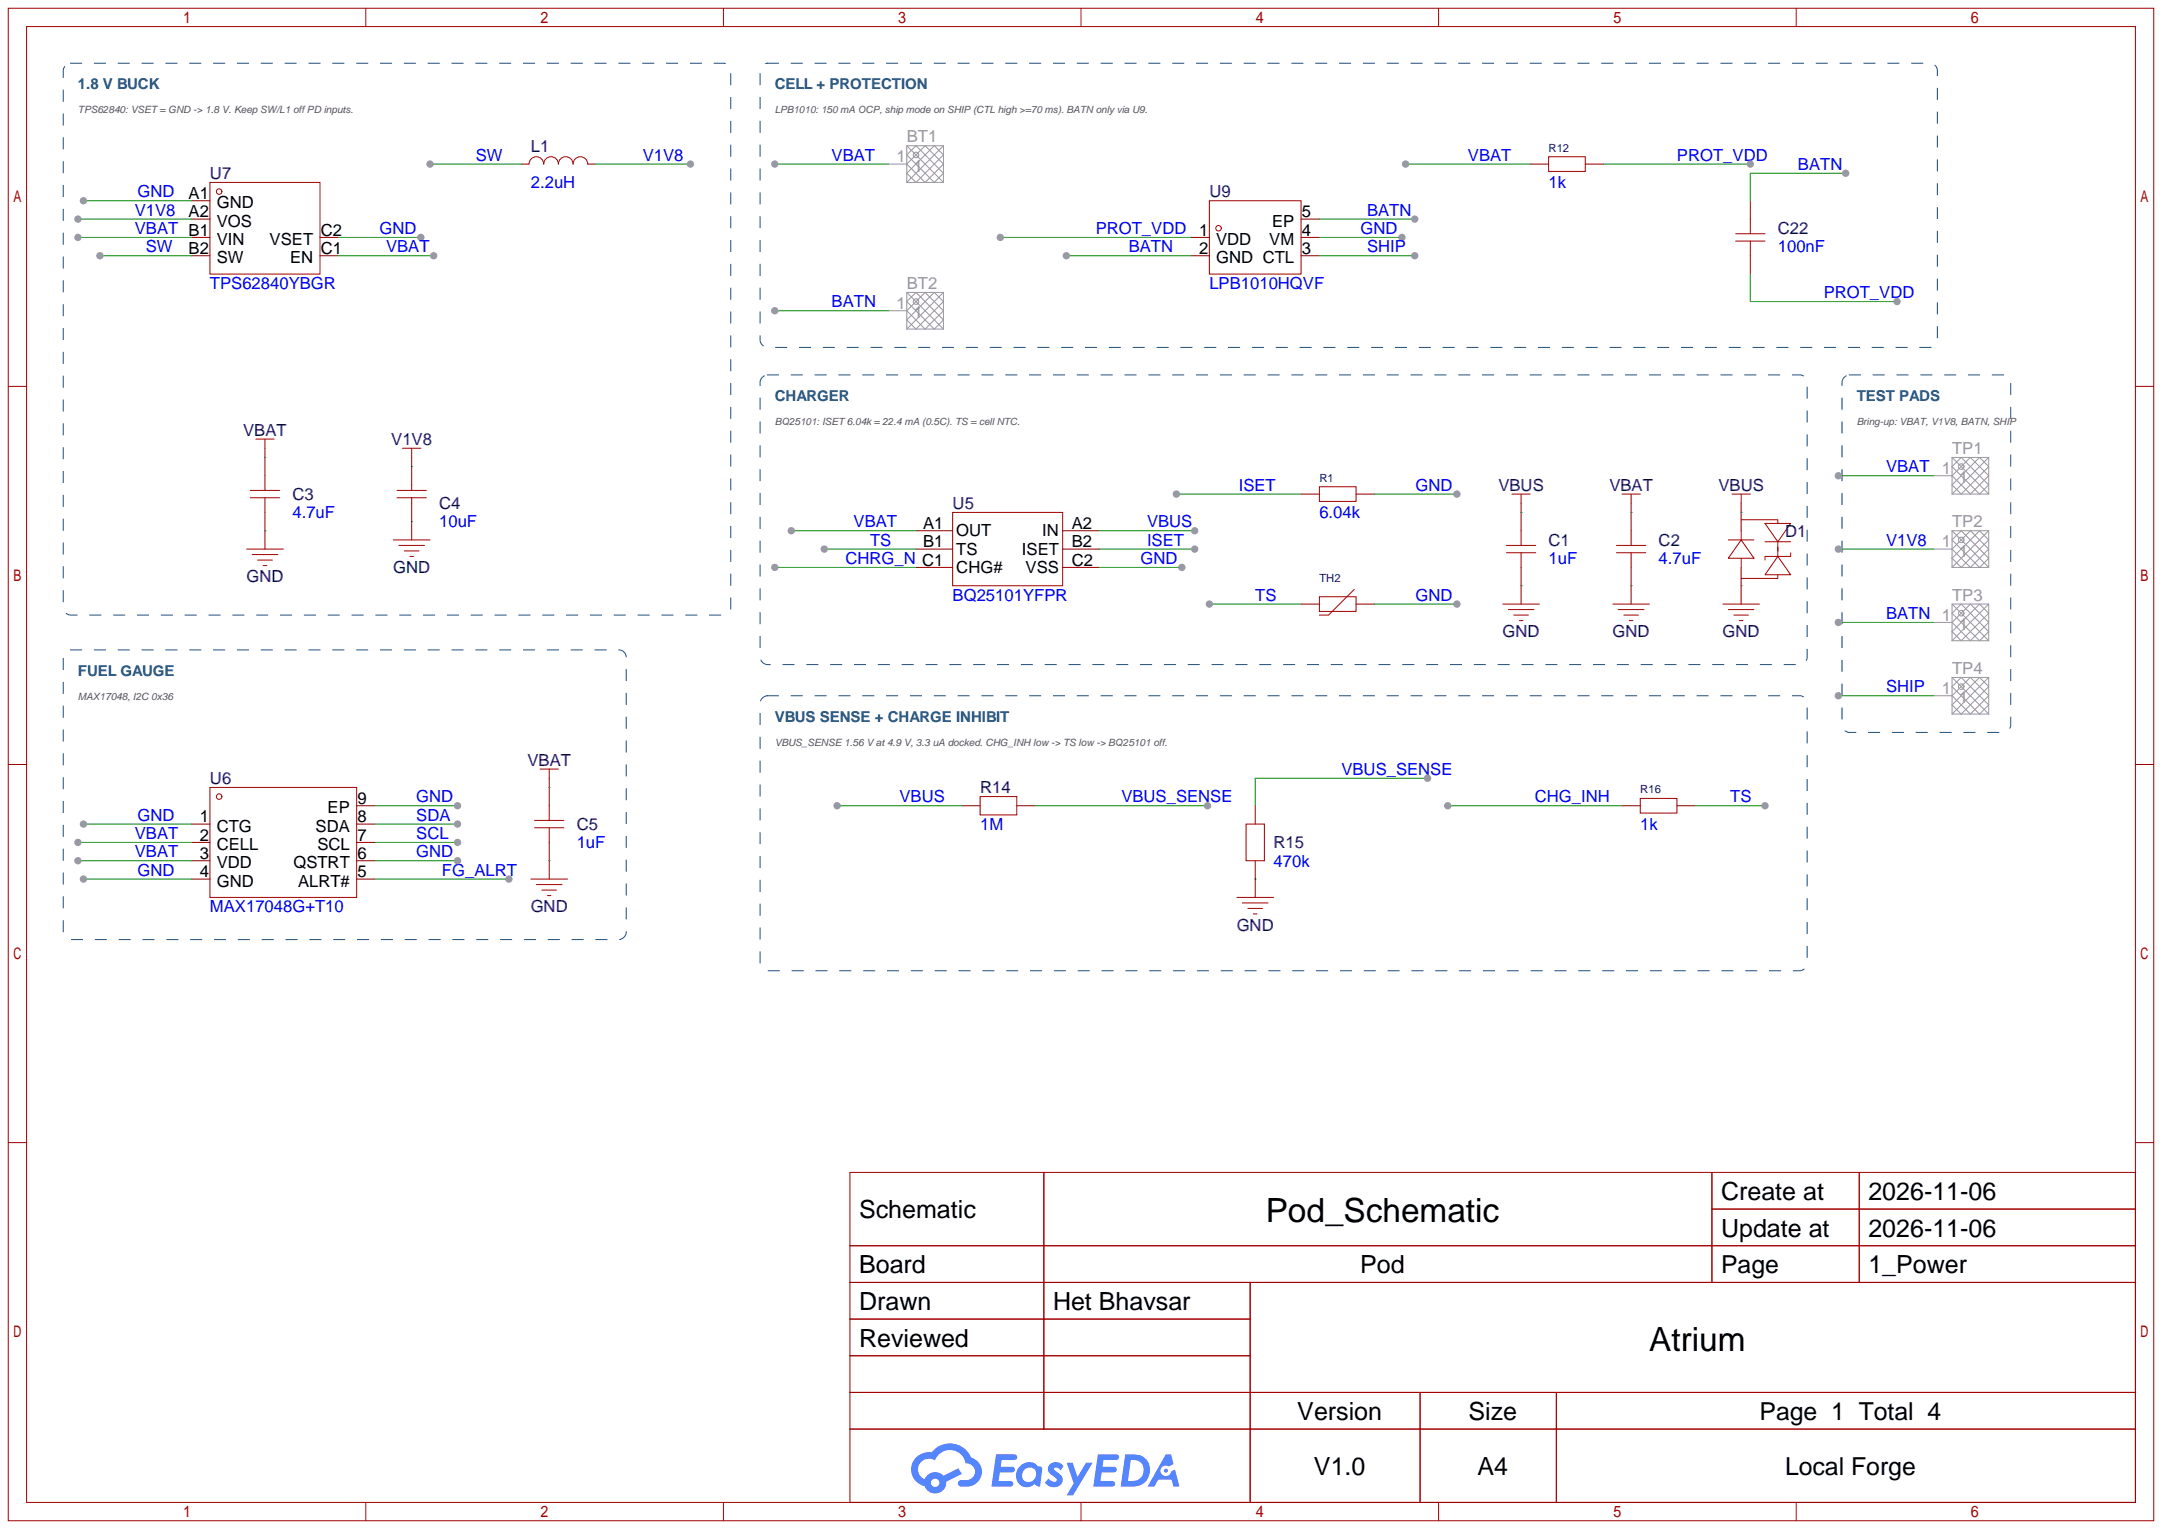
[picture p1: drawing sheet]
<svg xmlns="http://www.w3.org/2000/svg" width="299mm" height="212mm" viewBox="0 0 299 212" stroke-linecap="round" stroke-linejoin="round" font-family="sans-serif">
<g fill="none" stroke="#a10000" stroke-width=".14">
<path d="M1.1 1.1h297.2v209.6h-297.2zM3.7 3.7h292.1v204.5h-292.1zM50.7 1.1v2.6M100.2 1.1v2.6M149.7 1.1v2.6M199.3 1.1v2.6M248.8 1.1v2.6M1.1 53.5h2.6M295.8 53.5h2.5M1.1 105.9h2.6M295.8 105.9h2.5M1.1 158.3h2.6"/>
<path d="M295.8 158.3h2.5M117.7 162.4h178.1v45.8h-178.1zM117.7 172.6h178.1M117.7 177.7h178.1M144.6 162.4v35.6M173.2 177.7v30.5M237.1 162.4v15.3M237.1 167.5h58.7M257.5 162.4v15.3M117.7 182.8h55.5M117.7 192.9h178.1M117.7 187.8h55.5"/>
<path d="M117.7 198h178.1M196.7 192.9v15.3M215.6 192.9v15.3M50.7 208.2v2.5M100.2 208.2v2.5M149.7 208.2v2.5M199.3 208.2v2.5M248.8 208.2v2.5"/>
</g>
<g fill="#5487ff">
<path d="M145.5 202.8a1.3 1.3 0 0 1 1.8 .3l-.4 .6a.54 .54 0 0 0-.9-.2v.1a2.71 2.71 0 0 1 1.2 1.2 1.27 1.27 0 0 1-.9 1.2 1.27 1.27 0 0 1-1.4-.4l-.2-.2 .5-.6a.7 .7 0 0 0 1.2 .3l-.1-.2a2.92 2.92 0 0 1-1.1-1.2 .84 .84 0 0 1 .3-.9z"/>
<path d="M147.7 202.7h.9l.7 1.9 1.1-1.9h.9l-2.7 4.5h-.9l1-1.7z"/>
<path d="M138 201.5h1.6a1.31 1.31 0 0 1 1.2 .2 .4 .4 0 0 1-.3 .6h-1.8l-.1 .9h1.6a.4 .4 0 0 1 .4 .4 .4 .4 0 0 1-.4 .4h-1.7l-.2 1.2h.8a1.23 1.23 0 0 1 1.2 .2 .39 .39 0 0 1-.3 .6h-2.7z"/>
<path d="M152.1 201.5h1.6a1.32 1.32 0 0 1 1.3 .2 .39 .39 0 0 1-.4 .6h-1.7l-.2 .9h1.7a.4 .4 0 0 1 .3 .4 .4 .4 0 0 1-.4 .4h-1.7l-.2 1.2h.8a1.23 1.23 0 0 1 1.2 .2 .39 .39 0 0 1-.3 .6h-2.7z"/>
<path d="M161.5 201.5h.7l.4 1.3-.7 .4a.75 .75 0 0 0-1.1 .3 .75 .75 0 0 0 .5 1 .75 .75 0 0 0 .9-.6l.6-.3 .6 2.4h-.9l-.2-1h-1.9l-.5 1h-.9z"/>
<path d="M155.9 201.5l-.7 4.5a6.3 6.3 0 0 0 2.9-.3 2.26 2.26 0 0 0 1.1-2.8 2.26 2.26 0 0 0-2.6-1.4zM156.6 202.3a1.47 1.47 0 0 1 1.8 1.3 1.47 1.47 0 0 1-1.5 1.6h-.7z"/>
<path d="M141.3 203.1a1.62 1.62 0 0 0-.4 2.1 1.62 1.62 0 0 0 2 .7l.4-.3 .3 .3 .5 .1 .3-2.5-.2-.3h-.2a.57 .57 0 0 1-.6-.4 1.73 1.73 0 0 0-2.1 .3zM141.9 203.6a.95 .95 0 0 1 1.4 0 .95 .95 0 0 1 0 1.3 .96 .96 0 0 1-1.5 .2 .96 .96 0 0 1 .1-1.5z"/>
<path d="M126.9 201.9a2.37 2.37 0 0 0 1.2 4 1.54 1.54 0 0 0 1.7 1 1.54 1.54 0 0 0 1.3-1.6l2.1-1.1-.5-.8-2 1.1a1.57 1.57 0 0 0-2.6 .4 1.5 1.5 0 0 1-.8-2.1 1.5 1.5 0 0 1 2.2-.5 2.23 2.23 0 0 1 2.3-1.4 2.23 2.23 0 0 1 2 1.8 1.16 1.16 0 0 1 1.2 1.1 1.16 1.16 0 0 1-1 1.3h-.7a.47 .47 0 0 0-.6 .3 .47 .47 0 0 0 .4 .6 2.33 2.33 0 0 0 2.9-2.1 2.1 2.1 0 0 0-1.5-2 3.2 3.2 0 0 0-5.4-.7h-.4a2.55 2.55 0 0 0-1.8 .7zM129 205.4a.58 .58 0 0 1 1.1 0 .58 .58 0 0 1-1.1 0z"/>
<circle cx="161.5" cy="203.8" r=".28"/>
</g>
<g fill="none" stroke="#999" stroke-width=".14">
<path d="M123.1 22.7h2.5M125.6 20.2h5.1v5.1h-5.1zM125.6 21.5l1.3-1.3 3.8 3.8-1.3 1.3zM125.6 24l3.8-3.8 1.3 1.3-3.8 3.8zM125.6 20.2l5.1 5.1M127 21.1l.2 .2M127.2 21.6l-.2 .2M128.1 20.2l2.6 2.5-2.6 2.6-2.5-2.6zM130.7 20.2l-5.1 5.1M123.1 43.1h2.5M125.6 40.5h5.1v5.1h-5.1zM125.6 41.8l1.3-1.3 3.8 3.8-1.3 1.3z"/>
<path d="M125.6 40.5l5.1 5.1M127 41.4l.2 .2M127.2 41.9l-.2 .2M128.1 40.5l2.6 2.6-2.6 2.5-2.5-2.5zM129.4 40.5l1.3 1.3-3.8 3.8-1.3-1.3zM130.7 40.5l-5.1 5.1M267.8 65.9h2.6M267.8 76.1h2.6M270.4 63.4h5.1v5.1h-5.1zM270.4 73.5h5.1v5.1h-5.1zM270.4 65.9l2.5-2.5 2.6 2.5-2.6 2.6zM270.4 67.2l3.8-3.8 1.3 1.2-3.8 3.9z"/>
<path d="M270.4 63.4l5.1 5.1M270.4 76.1l2.5-2.6 2.6 2.6-2.6 2.5zM270.4 73.5l5.1 5.1M271.7 63.4l3.8 3.8-1.3 1.3-3.8-3.9zM271.7 73.5l3.8 3.8-1.3 1.3-3.8-3.8zM271.8 64.3l.2 .2M271.8 74.5l.2 .1M272 64.8l-.2 .2M272 75l-.2 .1M274.2 73.5l1.3 1.3-3.8 3.8-1.3-1.3zM275.5 63.4l-5.1 5.1M275.5 73.5l-5.1 5.1"/>
<path d="M267.8 86.2h2.6M267.8 96.4h2.6M270.4 83.7h5.1v5.1h-5.1zM270.4 93.9h5.1v5h-5.1zM270.4 85l1.3-1.3 3.8 3.8-1.3 1.3zM270.4 86.2l2.5-2.5 2.6 2.5-2.6 2.6zM270.4 87.5l3.8-3.8 1.3 1.3-3.8 3.8zM270.4 83.7l5.1 5.1M270.4 97.7l3.8-3.8 1.3 1.2-3.8 3.8zM270.4 93.9l5.1 5M271.7 93.9l3.8 3.8-1.3 1.2-3.8-3.8zM271.8 84.6l.2 .2"/>
<path d="M271.8 94.8l.2 .2M272 85.1l-.2 .2M272 95.3l-.2 .2M272.9 93.9l2.6 2.5-2.6 2.5-2.5-2.5zM275.5 83.7l-5.1 5.1M275.5 93.9l-5.1 5"/>
<circle cx="126.9" cy="21.5" r=".38"/>
<circle cx="126.9" cy="41.8" r=".38"/>
<circle cx="271.7" cy="74.8" r=".38"/>
<circle cx="271.7" cy="64.6" r=".38"/>
<circle cx="271.7" cy="95.1" r=".38"/>
<circle cx="271.7" cy="85" r=".38"/>
</g>
<g fill="none" stroke="#a10000" stroke-width=".14">
<path d="M29.1 25.3h15.2v12.7h-15.2zM73.3 22.7a1.02 1.02 0 0 1 1-1 1.02 1.02 0 0 1 1 1M75.3 22.7a1.02 1.02 0 0 1 1-1 1.02 1.02 0 0 1 1 1M77.3 22.7a1.02 1.02 0 0 1 1.1-1 1.02 1.02 0 0 1 1 1M79.4 22.7a1.02 1.02 0 0 1 1-1 1.02 1.02 0 0 1 1 1M167.5 27.8h12.7v10.2h-12.7zM214.5 21.7h5.1v2h-5.1zM240.4 33.4h4.1M240.4 32.4h4.1M242.4 30.4v2M242.4 33.4v2M34.7 69h4"/>
<path d="M34.7 67.9h4M36.7 65.9v2M36.7 69v2M55 69h4.1M55 67.9h4.1M57 67.2v.7M57 69v.7M132 71h15.2v10.2h-15.2zM182.8 67.4h5v2.1h-5zM208.7 75.6h4M208.7 76.6h4M210.7 73.5v2.1"/>
<path d="M210.7 76.6v2M223.9 75.6h4.1M223.9 76.6h4.1M225.9 73.5v2.1M225.9 76.6v2M239.4 74.8h3.6M241.2 74.8l1.8 2.5h-3.6zM241.2 72h5.1v.5M241.2 73.5v1.3M241.2 77.3v1.3M244.5 72.5h3.5l-1.7 2.6zM244.5 75.1h3.5"/>
<path d="M246.3 77.1l1.7 2.5h-3.5zM246.3 79.6v.5h-5.1M246.3 75.1v2M248 76.6v.5h-3.5v.5M182.8 82.7h5v2h-5zM187.6 81.7l-3.6 3.5h-1.2M29.1 109.1h20.3v15.2h-20.3zM74 113.7h4.1M74 114.7h4.1M76.1 111.6v2.1M76.1 114.7v2M135.8 110.4h5v2.5h-5z"/>
<path d="M172.6 114.2h2.5v5.1h-2.5zM227.2 110.6h5.1v2h-5.1z"/>
<circle cx="30.4" cy="26.5" r=".38"/>
<circle cx="168.8" cy="31.6" r=".38"/>
<circle cx="30.4" cy="110.4" r=".38"/>
</g>
<g fill="none" stroke="#870000" stroke-width=".14">
<path d="M26.5 32.9h2.6M26.5 35.4h2.6M26.5 30.4h2.6M26.5 27.8h2.6M44.3 32.9h2.6M44.3 35.4h2.6M72.3 22.7h1M81.4 22.7h1M165 32.9h2.5M165 35.4h2.5M180.2 32.9h2.6M180.2 35.4h2.6"/>
<path d="M180.2 30.4h2.6M212 22.7h2.5M219.6 22.7h2.5M242.4 27.8v2.6M242.4 35.4v2.6M36.7 63.4v2.5M36.7 71v2.5M57 64.6v2.6M57 69.7v2.6M126.9 73.5h5.1M126.9 76.1h5.1M126.9 78.6h5.1"/>
<path d="M147.2 73.5h5.1M147.2 76.1h5.1M147.2 78.6h5.1M180.2 68.5h2.6M187.8 68.5h2.6M210.7 71v2.5M210.7 78.6v2.6M225.9 71v2.5M225.9 78.6v2.6M241.2 71v2.5M241.2 78.6v2.6M180.2 83.7h2.6"/>
<path d="M187.8 83.7h2.6M26.5 114.2h2.6M26.5 116.7h2.6M26.5 119.3h2.6M49.4 114.2h2.5M49.4 116.7h2.5M49.4 119.3h2.5M49.4 111.6h2.5M76.1 109.1v2.5M76.1 116.7v2.6M133.2 111.6h2.6M140.8 111.6h2.6"/>
<path d="M173.9 111.6v2.6M173.9 119.3v2.5M224.7 111.6h2.5M232.3 111.6h2.5M26.5 121.8h2.6M49.4 121.8h2.5"/>
</g>
<path d="M9.8 8.8h90.4a1.02 1.02 0 0 1 1 1v74.4a1.09 1.09 0 0 1-1 1h-90.4a1.09 1.09 0 0 1-1-1v-74.4a1.09 1.09 0 0 1 1-1M106.3 8.8h161a1.02 1.02 0 0 1 1.1 1v37.3a1.09 1.09 0 0 1-1.1 1h-161a1.09 1.09 0 0 1-1-1v-37.3a1.09 1.09 0 0 1 1-1M106.3 51.9h143a1.02 1.02 0 0 1 1 1.1v38.1a1.09 1.09 0 0 1-1 1h-143a1.09 1.09 0 0 1-1-1v-38.1a1.09 1.09 0 0 1 1-1.1M256.2 51.9h21.3a1.02 1.02 0 0 1 1 1.1v47.5a1.09 1.09 0 0 1-1 1h-21.3a1.09 1.09 0 0 1-1.1-1v-47.5a1.09 1.09 0 0 1 1.1-1.1M9.8 90h75.9a1.02 1.02 0 0 1 1 1.1v38.1a1.09 1.09 0 0 1-1 1h-75.9a1.09 1.09 0 0 1-1-1v-38.1a1.09 1.09 0 0 1 1-1.1M106.3 96.4h143a1.02 1.02 0 0 1 1 1v36.1a1.09 1.09 0 0 1-1 1h-143a1.09 1.09 0 0 1-1-1v-36.1a1.09 1.09 0 0 1 1-1" fill="none" stroke="#1f4f78" stroke-width=".14" stroke-dasharray="1.5 1.8"/>
<path d="M138.6 32.9h26.4" fill="none" stroke="#008700" stroke-width=".14"/>
<circle cx="138.6" cy="32.9" r=".51" fill="#999"/>
<path d="M147.7 35.4h17.3" fill="none" stroke="#008700" stroke-width=".14"/>
<circle cx="147.7" cy="35.4" r=".51" fill="#999"/>
<path d="M182.8 32.9h11.4" fill="none" stroke="#008700" stroke-width=".14"/>
<circle cx="194.2" cy="32.9" r=".51" fill="#999"/>
<path d="M182.8 30.4h13.2" fill="none" stroke="#008700" stroke-width=".14"/>
<circle cx="196" cy="30.4" r=".51" fill="#999"/>
<path d="M182.8 35.4h13.2" fill="none" stroke="#008700" stroke-width=".14"/>
<circle cx="196" cy="35.4" r=".51" fill="#999"/>
<path d="M222.1 22.7h20.3" fill="none" stroke="#008700" stroke-width=".14"/>
<circle cx="242.4" cy="22.7" r=".51" fill="#999"/>
<path d="M194.7 22.7h17.3" fill="none" stroke="#008700" stroke-width=".14"/>
<circle cx="194.7" cy="22.7" r=".51" fill="#999"/>
<path d="M242.4 38v3.8h20.4" fill="none" stroke="#008700" stroke-width=".14"/>
<circle cx="262.8" cy="41.8" r=".51" fill="#999"/>
<path d="M255.7 24h-13.3v3.8" fill="none" stroke="#008700" stroke-width=".14"/>
<circle cx="255.7" cy="24" r=".51" fill="#999"/>
<path d="M109.6 73.5h17.3" fill="none" stroke="#008700" stroke-width=".14"/>
<circle cx="109.6" cy="73.5" r=".51" fill="#999"/>
<path d="M152.3 73.5h13.2" fill="none" stroke="#008700" stroke-width=".14"/>
<circle cx="165.5" cy="73.5" r=".51" fill="#999"/>
<path d="M114.2 76.1h12.7" fill="none" stroke="#008700" stroke-width=".14"/>
<circle cx="114.2" cy="76.1" r=".51" fill="#999"/>
<path d="M152.3 76.1h13.2" fill="none" stroke="#008700" stroke-width=".14"/>
<circle cx="165.5" cy="76.1" r=".51" fill="#999"/>
<path d="M107.3 78.6h19.6" fill="none" stroke="#008700" stroke-width=".14"/>
<circle cx="107.3" cy="78.6" r=".51" fill="#999"/>
<path d="M152.3 78.6h11.4" fill="none" stroke="#008700" stroke-width=".14"/>
<circle cx="163.7" cy="78.6" r=".51" fill="#999"/>
<path d="M190.4 68.5h11.4" fill="none" stroke="#008700" stroke-width=".14"/>
<circle cx="201.8" cy="68.5" r=".51" fill="#999"/>
<path d="M162.9 68.5h17.3" fill="none" stroke="#008700" stroke-width=".14"/>
<circle cx="162.9" cy="68.5" r=".51" fill="#999"/>
<path d="M190.4 83.7h11.4" fill="none" stroke="#008700" stroke-width=".14"/>
<circle cx="201.8" cy="83.7" r=".51" fill="#999"/>
<path d="M167.5 83.7h12.7" fill="none" stroke="#008700" stroke-width=".14"/>
<circle cx="167.5" cy="83.7" r=".51" fill="#999"/>
<path d="M210.7 69.7v1.3M225.9 69.7v1.3M241.2 69.7v1.3M210.7 81.2v2.5M225.9 81.2v2.5M241.2 81.2v2.5" fill="none" stroke="#870000" stroke-width=".14"/>
<g fill="none" stroke="#a10000" stroke-width=".14">
<path d="M209.4 68.5h2.6M210.7 68.5v1.2M224.7 68.5h2.5M225.9 68.5v1.2M239.9 68.5h2.5M241.2 68.5v1.2M208.2 83.7h5M208.9 84.5h3.6M209.7 85.2h2M210.4 86h.5M223.4 83.7h5.1M224.2 84.5h3.5"/>
<path d="M224.9 85.2h2M225.7 86h.5M238.6 83.7h5.1M239.4 84.5h3.6M240.2 85.2h2M240.9 86h.5"/>
</g>
<path d="M11.6 27.8h14.9M210.7 71h.1M225.9 71h.1M241.2 71h.1M210.7 81.2h.1M225.9 81.2h.1M241.2 81.2h.1" fill="none" stroke="#008700" stroke-width=".14"/>
<circle cx="11.6" cy="27.8" r=".51" fill="#999"/>
<path d="M10.8 30.4h15.7" fill="none" stroke="#008700" stroke-width=".14"/>
<circle cx="10.8" cy="30.4" r=".51" fill="#999"/>
<path d="M10.8 32.9h15.7" fill="none" stroke="#008700" stroke-width=".14"/>
<circle cx="10.8" cy="32.9" r=".51" fill="#999"/>
<path d="M13.8 35.4h12.7" fill="none" stroke="#008700" stroke-width=".14"/>
<circle cx="13.8" cy="35.4" r=".51" fill="#999"/>
<path d="M46.9 32.9h11.4" fill="none" stroke="#008700" stroke-width=".14"/>
<circle cx="58.3" cy="32.9" r=".51" fill="#999"/>
<path d="M46.9 35.4h13.2" fill="none" stroke="#008700" stroke-width=".14"/>
<circle cx="60.1" cy="35.4" r=".51" fill="#999"/>
<path d="M82.4 22.7h13.2" fill="none" stroke="#008700" stroke-width=".14"/>
<circle cx="95.6" cy="22.7" r=".51" fill="#999"/>
<path d="M59.6 22.7h12.7" fill="none" stroke="#008700" stroke-width=".14"/>
<circle cx="59.6" cy="22.7" r=".51" fill="#999"/>
<path d="M36.7 62.1v1.3M36.7 73.5v2.6M57 63.4v1.2M57 72.3v2.5M76.1 107.8v1.3M76.1 119.3v2.5" fill="none" stroke="#870000" stroke-width=".14"/>
<g fill="none" stroke="#a10000" stroke-width=".14">
<path d="M34.2 76.1h5M34.9 76.8h3.6M35.4 60.8h2.6M35.7 77.6h2M36.4 78.4h.6M36.7 60.8v1.3M54.5 74.8h5.1M55.2 75.6h3.6M55.8 62.1h2.5M56 76.3h2M56.8 77.1h.5M57 62.1v1.3"/>
<path d="M74.8 106.6h2.5M76.1 106.6v1.2M73.5 121.8h5.1M74.3 122.6h3.6M75.1 123.3h2M75.8 124.1h.5"/>
</g>
<path d="M36.7 73.5h.1M36.7 63.4h.1M57 64.6h.1M57 72.3h.1M11.6 114.2h14.9M76.1 109.1h.1M76.1 119.3h.1" fill="none" stroke="#008700" stroke-width=".14"/>
<circle cx="11.6" cy="114.2" r=".51" fill="#999"/>
<path d="M10.8 116.7h15.7" fill="none" stroke="#008700" stroke-width=".14"/>
<circle cx="10.8" cy="116.7" r=".51" fill="#999"/>
<path d="M10.8 119.3h15.7" fill="none" stroke="#008700" stroke-width=".14"/>
<circle cx="10.8" cy="119.3" r=".51" fill="#999"/>
<path d="M11.6 121.8h14.9" fill="none" stroke="#008700" stroke-width=".14"/>
<circle cx="11.6" cy="121.8" r=".51" fill="#999"/>
<path d="M51.9 121.8h18.6" fill="none" stroke="#008700" stroke-width=".14"/>
<circle cx="70.5" cy="121.8" r=".51" fill="#999"/>
<path d="M51.9 119.3h11.5" fill="none" stroke="#008700" stroke-width=".14"/>
<circle cx="63.4" cy="119.3" r=".51" fill="#999"/>
<path d="M51.9 116.7h11.5" fill="none" stroke="#008700" stroke-width=".14"/>
<circle cx="63.4" cy="116.7" r=".51" fill="#999"/>
<path d="M51.9 114.2h11.5" fill="none" stroke="#008700" stroke-width=".14"/>
<circle cx="63.4" cy="114.2" r=".51" fill="#999"/>
<path d="M51.9 111.6h11.5" fill="none" stroke="#008700" stroke-width=".14"/>
<circle cx="63.4" cy="111.6" r=".51" fill="#999"/>
<path d="M254.6 65.9h13.2" fill="none" stroke="#008700" stroke-width=".14"/>
<circle cx="254.6" cy="65.9" r=".51" fill="#999"/>
<path d="M254.6 76.1h13.2" fill="none" stroke="#008700" stroke-width=".14"/>
<circle cx="254.6" cy="76.1" r=".51" fill="#999"/>
<path d="M254.6 86.2h13.2" fill="none" stroke="#008700" stroke-width=".14"/>
<circle cx="254.6" cy="86.2" r=".51" fill="#999"/>
<path d="M254.6 96.4h13.2" fill="none" stroke="#008700" stroke-width=".14"/>
<circle cx="254.6" cy="96.4" r=".51" fill="#999"/>
<path d="M107.3 22.7h15.8" fill="none" stroke="#008700" stroke-width=".14"/>
<circle cx="107.3" cy="22.7" r=".51" fill="#999"/>
<path d="M107.3 43.1h15.8" fill="none" stroke="#008700" stroke-width=".14"/>
<circle cx="107.3" cy="43.1" r=".51" fill="#999"/>
<path d="M143.4 111.6h23.9" fill="none" stroke="#008700" stroke-width=".14"/>
<circle cx="167.3" cy="111.6" r=".51" fill="#999"/>
<path d="M116 111.6h17.2" fill="none" stroke="#008700" stroke-width=".14"/>
<circle cx="116" cy="111.6" r=".51" fill="#999"/>
<path d="M197.7 107.8h-23.8v3.8" fill="none" stroke="#008700" stroke-width=".14"/>
<circle cx="197.7" cy="107.8" r=".51" fill="#999"/>
<path d="M173.9 121.8v2.5" fill="none" stroke="#870000" stroke-width=".14"/>
<path d="M171.3 124.3h5.1M172.1 125.1h3.5M172.8 125.9h2.1M173.6 126.6h.5" fill="none" stroke="#a10000" stroke-width=".14"/>
<path d="M234.8 111.6h9.7M173.9 121.8h.1" fill="none" stroke="#008700" stroke-width=".14"/>
<circle cx="244.5" cy="111.6" r=".51" fill="#999"/>
<path d="M200.5 111.6h24.2" fill="none" stroke="#008700" stroke-width=".14"/>
<circle cx="200.5" cy="111.6" r=".51" fill="#999"/>
<g font-size="4.6">
<text x="175.3" y="169.4">Pod_Schematic</text>
<text x="228.4" y="187.1">Atrium</text>
</g>
<g font-size="3.5">
<text x="238.4" y="166.2">Create at</text>
<text x="258.8" y="166.2">2026-11-06</text>
<text x="119" y="168.8">Schematic</text>
<text x="238.4" y="171.3">Update at</text>
<text x="258.8" y="171.3">2026-11-06</text>
<text x="119" y="176.4">Board</text>
<text x="188.4" y="176.4">Pod</text>
<text x="258.8" y="176.4">1_Power</text>
<text x="119" y="181.5">Drawn</text>
<text x="145.9" y="181.5">Het Bhavsar</text>
<text x="119" y="186.6">Reviewed</text>
<text x="179.7" y="196.7">Version</text>
<text x="203.4" y="196.7">Size</text>
<text x="182" y="204.3">V1.0</text>
<text x="204.7" y="204.3">A4</text>
</g>
<g font-size="3.4">
<text x="238.4" y="176.4">Page</text>
<text x="243.7" y="196.7">Page 1 Total 4</text>
<text x="247.3" y="204.3">Local Forge</text>
</g>
<g font-size="2.3" fill="#00f">
<text x="65.9" y="22.3">SW</text>
<text x="89" y="22.3">V1V8</text>
<text x="115.2" y="22.3">VBAT</text>
<text x="203.3" y="22.3">VBAT</text>
<text x="232.3" y="22.3">PROT_VDD</text>
<text x="249" y="23.5">BATN</text>
<text x="18.7" y="29.9">V1V8</text>
<text x="19" y="27.4">GND</text>
<text x="73.5" y="26.1">2.2uH</text>
<text x="189.4" y="29.9">BATN</text>
<text x="214.5" y="26.1">1k</text>
<text x="18.7" y="32.4">VBAT B1</text>
<text x="20.2" y="35">SW</text>
<text x="52.6" y="32.4">GND</text>
<text x="53.5" y="35">VBAT</text>
<text x="151.8" y="32.4">PROT_VDD</text>
<text x="156.3" y="35">BATN</text>
<text x="188.5" y="32.4">GND</text>
<text x="189.4" y="35">SHIP</text>
<text x="246.3" y="35">100nF</text>
<text x="29.1" y="40.1">TPS62840YBGR</text>
<text x="167.5" y="40.1">LPB1010HQVF</text>
<text x="252.6" y="41.3">PROT_VDD</text>
<text x="115.2" y="42.6">BATN</text>
<text x="261.2" y="65.5">VBAT</text>
<text x="40.5" y="71.8">4.7uF</text>
<text x="171.6" y="68">ISET</text>
<text x="182.8" y="71.8">6.04k</text>
<text x="196.1" y="68">GND</text>
<text x="60.8" y="73.1">10uF</text>
<text x="118.2" y="73.1">VBAT</text>
<text x="120.5" y="75.6">TS</text>
<text x="158.9" y="73.1">VBUS</text>
<text x="158.9" y="75.6">ISET</text>
<text x="261.2" y="75.6">V1V8</text>
<text x="117.1" y="78.2">CHRG_N C1</text>
<text x="132" y="83.2">BQ25101YFPR</text>
<text x="158" y="78.2">GND</text>
<text x="173.9" y="83.2">TS</text>
<text x="196.1" y="83.2">GND</text>
<text x="214.5" y="78.2">1uF</text>
<text x="229.7" y="78.2">4.7uF</text>
<text x="261.2" y="85.8">BATN 1</text>
<text x="261.2" y="95.9">SHIP</text>
<text x="185.8" y="107.4">VBUS_SENSE</text>
<text x="19" y="113.7">GND</text>
<text x="57.7" y="113.7">SDA</text>
<text x="57.7" y="111.2">GND</text>
<text x="124.6" y="111.2">VBUS</text>
<text x="155.3" y="111.2">VBUS_SENSE</text>
<text x="212.6" y="111.2">CHG_INH</text>
<text x="239.6" y="111.2">TS</text>
<text x="18.7" y="116.3">VBAT</text>
<text x="18.7" y="118.8">VBAT</text>
<text x="57.7" y="118.8">GND</text>
<text x="57.7" y="116.3">SCL</text>
<text x="79.9" y="117.5">1uF</text>
<text x="135.8" y="115">1M</text>
<text x="227.2" y="115">1k</text>
<text x="19" y="121.3">GND</text>
<text x="61.2" y="121.3">FG_ALRT</text>
<text x="176.4" y="120.1">470k</text>
<text x="29.1" y="126.4">MAX17048G+T10</text>
</g>
<g font-size="2.3" fill="#000080">
<text x="73.5" y="21">L1</text>
<text x="29.1" y="24.8">U7</text>
<text x="167.5" y="27.4">U9</text>
<text x="246.3" y="32.4">C22</text>
<text x="33.7" y="60.4">VBAT</text>
<text x="54.2" y="61.6">V1V8</text>
<text x="40.5" y="69.3">C3</text>
<text x="60.8" y="70.5">C4</text>
<text x="132" y="70.5">U5</text>
<text x="207.5" y="68">VBUS</text>
<text x="222.9" y="68">VBAT</text>
<text x="238" y="68">VBUS</text>
<text x="214.5" y="75.6">C1</text>
<text x="229.7" y="75.6">C2</text>
<text x="247.3" y="74.3">D1</text>
<text x="34.1" y="80.7">GND</text>
<text x="54.5" y="79.4">GND</text>
<text x="208.1" y="88.3">GND</text>
<text x="223.4" y="88.3">GND</text>
<text x="238.6" y="88.3">GND</text>
<text x="73.1" y="106.1">VBAT</text>
<text x="29.1" y="108.6">U6</text>
<text x="135.8" y="109.9">R14</text>
<text x="79.9" y="115">C5</text>
<text x="176.4" y="117.5">R15</text>
<text x="73.5" y="126.4">GND</text>
<text x="171.3" y="129">GND</text>
</g>
<g font-size="2.3" fill="#999">
<text x="124.2" y="22.5">1</text>
<text x="125.6" y="19.7">BT1</text>
<text x="126.5" y="23.8">1</text>
<text x="125.6" y="40.1">BT2</text>
<text x="124.2" y="42.8">1</text>
<text x="126.5" y="44.1">1</text>
<text x="269" y="65.7">1</text>
<text x="270.4" y="62.9">TP1</text>
<text x="271.3" y="67">1</text>
<text x="269" y="75.8">1</text>
<text x="270.4" y="73.1">TP2</text>
<text x="271.3" y="77.1">1</text>
<text x="270.4" y="83.2">TP3</text>
<text x="271.3" y="87.3">1</text>
<text x="270.4" y="93.4">TP4</text>
<text x="269" y="96.2">1</text>
<text x="271.3" y="97.4">1</text>
</g>
<g font-size="2.3">
<text x="26.1" y="27.6">A1</text>
<text x="30" y="28.9">GND</text>
<text x="26.1" y="30.1">A2</text>
<text x="26.1" y="35.2">B2</text>
<text x="30" y="31.4">VOS</text>
<text x="30" y="33.9">VIN</text>
<text x="37.4" y="33.9">VSET</text>
<text x="44.4" y="32.7">C2</text>
<text x="44.4" y="35.2">C1</text>
<text x="166.1" y="32.7">1</text>
<text x="166.1" y="35.2">2</text>
<text x="168.5" y="33.9">VDD</text>
<text x="175.8" y="33.9">VM</text>
<text x="176.2" y="31.4">EP</text>
<text x="180.3" y="32.7">4</text>
<text x="180.3" y="30.1">5</text>
<text x="180.3" y="35.2">3</text>
<text x="30" y="36.5">SW</text>
<text x="40.2" y="36.5">EN</text>
<text x="168.5" y="36.5">GND CTL</text>
<text x="127.9" y="73.3">A1</text>
<text x="127.9" y="75.8">B1</text>
<text x="132.5" y="74.3">OUT</text>
<text x="132.5" y="76.9">TS</text>
<text x="141.6" y="76.9">ISET</text>
<text x="144.4" y="74.3">IN</text>
<text x="148.5" y="73.3">A2</text>
<text x="148.5" y="75.8">B2</text>
<text x="132.5" y="79.4">CHG#</text>
<text x="142.1" y="79.4">VSS</text>
<text x="148.5" y="78.4">C2</text>
<text x="27.7" y="113.9">1</text>
<text x="45.4" y="112.7">EP</text>
<text x="49.5" y="113.9">8</text>
<text x="49.5" y="111.4">9</text>
<text x="27.7" y="116.5">2</text>
<text x="27.7" y="119">3</text>
<text x="30" y="115.2">CTG</text>
<text x="30" y="117.8">CELL</text>
<text x="43.7" y="115.2">SDA</text>
<text x="44" y="117.8">SCL</text>
<text x="49.5" y="119">6</text>
<text x="49.5" y="116.5">7</text>
<text x="27.7" y="121.6">4</text>
<text x="30" y="120.3">VDD</text>
<text x="30" y="122.8">GND</text>
<text x="40.6" y="120.3">QSTRT</text>
<text x="41.3" y="122.8">ALRT#</text>
<text x="49.5" y="121.6">5</text>
</g>
<g font-size="2.1" fill="#1f4e79">
<text x="10.8" y="12.4">1.8 V BUCK</text>
<text x="107.3" y="12.4">CELL + PROTECTION</text>
<text x="107.3" y="55.5">CHARGER</text>
<text x="257.2" y="55.5">TEST PADS</text>
<text x="10.8" y="93.6">FUEL GAUGE</text>
<text x="107.3" y="100">VBUS SENSE + CHARGE INHIBIT</text>
</g>
<g font-size="1.6" fill="#000080">
<text x="214.5" y="21">R12</text>
<text x="182.8" y="66.7">R1</text>
<text x="182.8" y="80.7">TH2</text>
<text x="227.2" y="109.9">R16</text>
</g>
<g font-size="1.4" fill="#555">
<text x="10.8" y="15.7">TPS62840: VSET = GND -&gt; 1.8 V. Keep SW/L1 off PD inputs.</text>
<text x="107.3" y="15.6">LPB1010: 150 mA OCP, ship mode on SHIP (CTL high &gt;=70 ms). BATN only via U9.</text>
<text x="107.3" y="58.8">BQ25101: ISET 6.04k = 22.4 mA (0.5C). TS = cell NTC.</text>
<text x="257.2" y="58.8">Bring-up: VBAT, V1V8, BATN, SHIP</text>
<text x="10.8" y="96.9">MAX17048, I2C 0x36</text>
<text x="107.3" y="103.3">VBUS_SENSE 1.56 V at 4.9 V, 3.3 uA docked. CHG_INH low -&gt; TS low -&gt; BQ25101 off.</text>
</g>
</svg>
